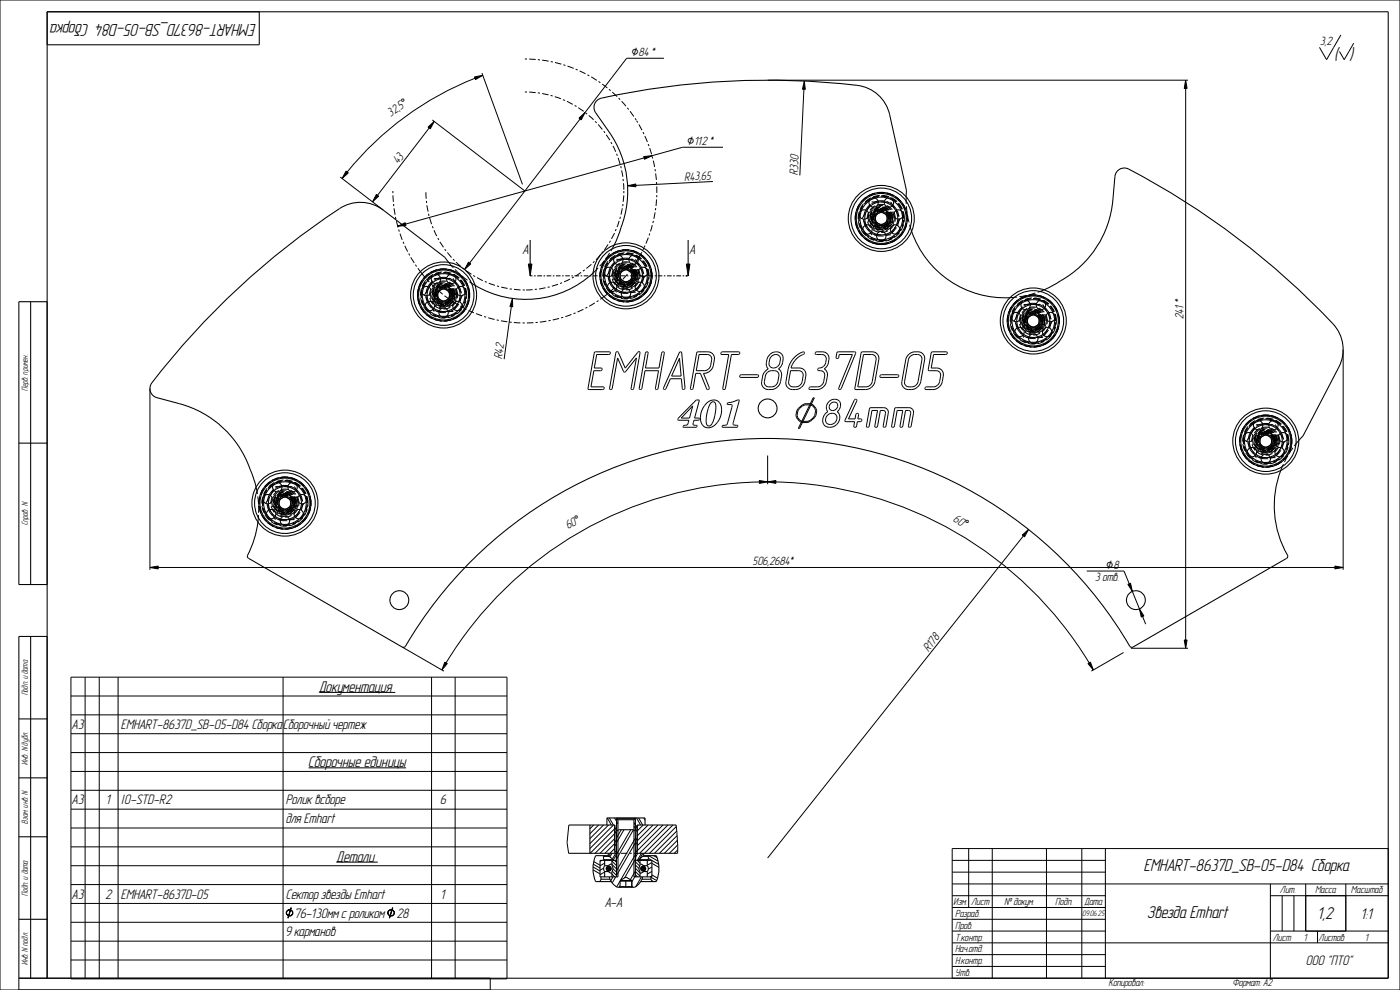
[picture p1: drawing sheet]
<svg xmlns="http://www.w3.org/2000/svg" width="594mm" height="420mm" viewBox="0 0 594 420" stroke-linecap="round" stroke-linejoin="round" font-family="sans-serif">
<g fill="#000">
<path d="M201.3 32.6l3.5-.6-3 1.8zM341.2 34.4l.5 3.5h-1.2zM503.1 34l.6 3.5h-1.2zM181.6 53.9l2.6-2.4-1.6 3.2zM245.6 50.1l2.7-2.4-1.7 3.1zM146.8 72.6l1 .7-2.7 2.4zM266.3 78.8l3.5-.8v1.2zM273.1 66.4l3.6-.3-3.3 1.5zM159.7 82.5l1 .7-2.6 2.4zM168.7 96l3.2-1.5 .4 1.1zM198.8 111.2l.9 .7-2.6 2.5zM224.2 112h1.5l-.8 5z"/>
<path d="M291.2 112h1.5l-.7 5zM217.4 126.6l.1 3.6-1.2-.2zM322.2 203.9l3.5 .5-3.5 .7zM325.7 204.4l3.5-.5v1.2zM433.7 227l2.7-2.4-1.7 3.1zM63.6 240.8l3.5-.6v1.2zM478.6 247.9l1.1-.5 .7 3.5zM483.5 258.3l1.8 3-1.1 .5zM566.4 240.2l3.5 .6-3.5 .6zM502.5 271.5h1.2l-.6 3.5zM188.7 280.9l1.1 .6-2.3 2.7zM461.6 281.5l1-.6 1.3 3.3z"/>
<path d="M122.1 386.1a1.41 1.41 0 0 1 1.7 .2 1.41 1.41 0 0 1 .3 1.6l-.8 .7a1.34 1.34 0 0 0 .8-1.2 1.34 1.34 0 0 0-.8-1.3h-.9a1.34 1.34 0 0 0-.8 1.3 1.34 1.34 0 0 0 .8 1.2 1.35 1.35 0 0 1-1-1.1 1.35 1.35 0 0 1 .7-1.4zM122.4 388.4l.9 .2zM123.4 385.1l-1.3 4.3zM165.2 386.1a1.41 1.41 0 0 1 1.7 .2 1.41 1.41 0 0 1 .3 1.6l-.9 .7a1.34 1.34 0 0 0 .9-1.2 1.34 1.34 0 0 0-.9-1.3h-.8a1.34 1.34 0 0 0-.9 1.3 1.34 1.34 0 0 0 .9 1.2 1.35 1.35 0 0 1-1-1.1 1.35 1.35 0 0 1 .7-1.4zM165.5 388.4l.8 .2zM166.5 385.1l-1.3 4.3z"/>
</g>
<g fill="none" stroke="#000" stroke-width=".42">
<path d="M0 0h594v420h-594zM568.9 14.8l-6.1 10.5-3-5.2M574.4 18.3l-4.1 7-2-3.5M201.3 32.6l3.5-.6-3 1.8zM201.6 33.2a132.3 132.3 0 0 0-54.3 39.8M204.5 31l17.2 47.2M281.7 24.7h-15.8l-17.6 23M325.7 34h178.4M341.1 37.9l-1.7 36.5M341.2 34.4l.5 3.5h-1.2zM503.1 34l.6 3.5h-1.2zM503.1 37.5v234"/>
<path d="M181.6 53.9l2.6-2.4-1.6 3.2zM182.1 54.3l-21.9 28.6M183.4 50.9l39.3 30.1M245.6 50.1l2.7-2.4-1.7 3.1zM246.1 50.5l-46.8 61.1M144.3 75.1l18.3 14M146.8 72.6l1 .7-2.7 2.4zM266.3 78.8l3.5-.8v1.2zM273.1 66.4l3.6-.3-3.3 1.5zM273.3 67l-101.2 28.1M302.5 77l-32.7 1.6M306.7 62.5h-17.1l-12.9 3.6"/>
<path d="M159.7 82.5l1 .7-2.6 2.4zM168.7 96l3.2-1.5 .4 1.1zM198.8 111.2l.9 .7-2.6 2.5zM224.2 112h1.5l-.8 5zM232.9 117h1M234.6 117h.6M235.9 117h1.9M238.5 117h.7M239.8 117h2M242.4 117h.7M243.7 117h2M246.3 117h.7"/>
<path d="M247.7 117h1.9M250.3 117h.6M251.6 117h1.9M254.2 117h.7M255.5 117h2M258.1 117h.7M259.4 117h2M262 117h.7M263.4 117h1.9M266 117h.6M267.3 117h1.9M269.9 117h.7"/>
<path d="M271.2 117h2M273.8 117h.7M275.1 117h2M277.7 117h.7M279.1 117h1.9M281.7 117h.6M283 117h1M291.2 112h1.5l-.7 5zM216.9 130.1l-3 22.3M217.4 126.6l.1 3.6-1.2-.2zM252.3 149.4l6.2-.1 .5 .4-.6 .7h-5.2l-1 5.7h2.9l.4 .6-.6 .6h-3l-1.2 6.8h5.3l.4 .6-.5 .5-6 .1-.4-.3zM261.5 149.3l.5-.1 .4 .3 2.9 6.7 5.3-6.7 .5-.3 .4 .2-2.6 15.3-.3 .5-.7-.1-.1-.3 2.2-12.9-5 6-.4-.3-2.6-5.7-2.2 12.9-.5 .4-.6-.2z"/>
<path d="M274.1 149.5l.5-.2 .4 .4-1.1 6.4h5.7l1.1-6.3 .6-.5 .5 .3-2.6 15.1-.4 .5-.6-.1-.1-.3 1.3-7.5h-5.7l-1.4 7.5-.5 .5-.6-.3zM288.3 152l.7 7.5h-4.1zM288.4 149.4l.5-.1 .3 .4 1.4 15.1-.6 .4-.5-.2-.4-4.3h-4.7l-1.9 4.3-.8 .2-.2-.7zM295.8 149.4l5.2-.1 1.2 .7 .8 1.2 .1 1.5-1 3.7-1.6 1.5-2 .5 2.4 6.1-.4 .7-.6-.2-2.7-6.6h-2l-1.1 6.4-.5 .5-.7-.3zM296.6 150.4h3.9l1.3 1 .2 1.1-.6 2.9-.5 .9-.9 .7-1 .2h-3.6zM306.1 149.4l7.3-.1 .5 .4-.6 .7h-3l-2.5 14.3-.6 .6-.4-.2-.1-.4 2.5-14.3h-3.1l-.3-.4zM314.1 159.1l7.3-.1 .5 .5-.6 .6h-7l-.4-.3zM325.5 158.1l1.3-.8h1.8l1 .2 .7 .7 .2 1.1-.5 2.8-.5 1-.9 .7-2.8 .3-1.3-1-.2-1 .4-2.6zM326.6 150.5l1.1-.8 1.3-.4 1.7 .2 1.1 .9 .5 1.6-.3 1.9-.5 1.3-.8 1a.49 .49 0 0 0-.2 .5 .49 .49 0 0 0 .5 .4l.6 2.1-.9 4-2 1.8-2.7 .3-1.9-.7-1-1.8 .6-3.8 1.5-1.9a.78 .78 0 0 0 .6-.7 .78 .78 0 0 0-.5-.8l-.2-1.3 .3-1.9zM327.2 151.3l1.1-.7 1.1-.2 .9 .3 .7 .9-.3 2.8-1.5 1.5-1.8 .1-1-1 .1-2.5zM335.4 157.3h3.9l1.3 1 .2 1-.6 2.9-.5 .9-.9 .8-2.7 .2-1.3-1-.2-1.1zM337.1 151.6l2.4-1.8 1.1-.5 .6 .2-.1 .7-2 1.1-1.7 1.5-1.8 3.3 4.8 .3 1.2 1.1 .3 1.7-.6 3.2-.9 1.5-1.9 1.2-2.4 .2-1.2-.4-.9-.7-.5-.9-.1-1.1 1.4-6.9 .9-1.9z"/>
<path d="M346.1 149.4l3.5-.1 1 .5 .7 .8 .4 1.4-.3 2.4-1.2 1.7a.53 .53 0 0 0-.3 .5 .53 .53 0 0 0 .5 .5l.6 1 .1 1.2-.6 3-.8 1.5-2.3 1.4h-4l-.1-.5 .4-.5 3.5-.1 1.3-.6 .9-1.2 .5-2.8v-.9l-.5-.8-.8-.5-1.4-.1-.2-.4 .3-.6 1.5-.4 1.1-.9 .6-2.2v-1.1l-1.2-1.1-3.2-.1-.2-.5zM355.2 149.4l7.4-.1 .5 .3-6.1 15.2-.7 .5-.4-.2v-.5l5.8-14.2h-5.6l-.3 1.4-.6 .3-.5-.4zM365.5 149.4l4.5-.1 1.2 .2 1.4 1.3 .3 1.8-1.7 9.4-.7 1.5-1.2 1.1-1.3 .6-5 .1-.3-.6zM366.4 150.4l4 .1 .7 .4 .6 .8-1.6 10.1-.6 1.3-1.2 .9-4.3 .1zM373.6 159.1l7.3-.1 .4 .5-.6 .6h-6.9l-.5-.3zM385.4 150.5l1.9-1.1 2.7-.1 1.6 .8 .7 1.6-1.8 10.9-1.4 1.8-2 .8-3-.3-1-.9-.5-1.2 1.7-10.3zM386.2 151.2l1.3-.7 2.2-.1 1 .6 .5 1.2-1.8 10.1-1 1.3-1.4 .5-2.3-.2-.7-.7-.2-.9 1.6-9.7zM395.3 149.4l6.2-.1 .4 .5-.6 .6h-5.2l-1 5.7 3.1 .1 1.5 1 .6 1.7-.5 3.1-.9 1.7-1.5 1.2-1.3 .4h-3.3l-.4-.5 .5-.6 3.5-.1 1.4-.7 .8-1.2 .5-2.7-.2-1.2-.8-.8-4.2-.5zM569.9 148.3v93.5M63.6 164.8v77M293.9 172.2l-1.4 5.2h-3.5zM295.3 169.8l1.4-.1-2 7.7 2.1 .1-.4 .8h-1.9l-.5 1.7 .4 .4 1.3 .1-.1 .7-5.7 .1 .1-.8 1.7-.4 .6-1.8h-4.5l-.1-.7z"/>
<path d="M299.7 171.2l1.9-1.3 2.2-.1 1.6 1.2 .7 2-.1 2.8-1.2 2.7-1.8 2.1-2.1 .9-1.3-.1-1.2-.7-.8-1.1-.4-1.5 .5-3.7zM301.7 170.9l.9-.5 .8 .5 .3 1.1v1.8l-1.2 5.2-.9 1.3-.9 .4-.6-.2-.3-.7-.1-2.6 .8-3.9zM308.7 170.9l2.1-.4 2.1-.8 .8 .1-2.7 9.9 .3 .6 1.7 .2-.2 .7-6.4 .1 .1-.8 1.6-.2 .4-.4 2.1-7.4-.2-.8-1.8-.1zM340.2 179.3h2.5M340.2 179.3a3.7 3.7 0 0 1-1.5-6 4.4 4.4 0 0 1 7.5 0 4.6 4.6 0 0 1-3.5 6M340.2 178.8h2.5M340.2 178.8l-.9-.5-.8-1a4.3 4.3 0 0 1 1.5-4.8 4.3 4.3 0 0 1 4.9-.2l.8 1a4.1 4.1 0 0 1-3 5.5M340.2 178.8v.5M342.7 178.8v.5M345 168.8h.5l-6.3 13h-.5zM351.1 176.1l1.8-.8 1 .2 .7 .4 .5 1.7-.9 1.7-1.8 .8-1.6-.6-.5-1.6zM351.7 170.4l1-.7 1.2-.3 1.1 .1 1 .5 .5 .9 .1 1.1-.9 2.3a.55 .55 0 0 0-.3 .6 .55 .55 0 0 0 .4 .4l.5 1.2-.1 1.4-.5 1.4-1 1.1-1.3 .7-1.4 .2-1.4-.3-.9-.7-.6-1.2 .1-1.5 .7-1.8 1.4-1.1-.6-.9-.1-1.2 .4-1.2z"/>
<path d="M352.4 171.2l1.3-.6 1.3 .3 .4 1.2-.5 1.3-1.2 .7-1.4-.3-.5-1.2zM362.6 169.6l.8-.1 .1 .7-3.5 7.5h2.8l.4-1.9 .7-.5 .4 .5-.3 1.9h1.3l.4 .5-.5 .7h-1.4l-.4 2-.6 .4-.5-.5 .3-1.9h-3.7l-.4-.4zM369.1 173.1l6-.1 1.4 .6 .4 1.6-1.2 5.9-.6 .1-.4-.3 1-5.8-.3-.7-.7-.3h-1.2l-1.2 6.7-.6 .5-.5-.6 1.1-6.6h-2.3l-1.2 6.7-.5 .4-.6-.1zM379.8 173.1l6-.1 1.4 .7 .4 1.5-1.2 5.9-.6 .1-.4-.3 1-5.8-.3-.7-.7-.3h-1.2l-1.2 6.7-.6 .5-.5-.6 1.1-6.6h-2.4l-1.1 6.7-.5 .4-.6-.1zM325.7 193.3v12.1M322.2 203.9l3.5 .5-3.5 .7zM322.2 204.5a159.6 159.6 0 0 0-132.9 76.7M325.7 204.4l3.5-.5v1.2zM329.2 204.5a159.6 159.6 0 0 1 132.9 76.7M433.7 227l2.7-2.4-1.7 3.1zM434.2 227.4l-108.5 136.6M63.6 240.8l3.5-.6v1.2z"/>
<path d="M67.1 240.8h499.3M461.1 242.3h15.8l2.2 5.4M478.6 247.9l1.1-.5 .7 3.5zM480.4 250.9l3.1 7.4M483.5 258.3l1.8 3-1.1 .5zM566.4 240.2l3.5 .6-3.5 .6zM170.7 274.5l17.6 10.2M476.7 276.8l-13.7 7.9M479.8 275h24.3M484.8 261.6l1.3 3.2M502.5 271.5h1.2l-.6 3.5zM30.1 287.3h185v128h-185z"/>
<path d="M30.1 295.3h185M36.1 287.3v128M42.1 287.3v128M50.1 287.3v128M120.1 287.3v128M135.5 293.7h32.2M183.1 287.3v128M188.7 280.9l1.1 .6-2.3 2.7zM193.1 287.3v128M461.6 281.5l1-.6 1.3 3.3zM30.1 303.3h185M30.1 311.3h185"/>
<path d="M30.1 319.3h185M30.1 327.3h185M30.1 335.3h185M130.9 325.7h41.4M30.1 343.3h185M30.1 351.3h185M30.1 359.3h185M241.3 350l-.7 7.4 .7 4.6M251.9 350l-1.6 1.6M254 350l-3.7 3.7M256.1 350l-5.8 5.8M257.7 347l1.7 3"/>
<path d="M258.2 350l-7.9 7.9M258.5 347l1.8 3-10 10M260.8 347l1.4 2.5M260.8 356.3l.8 1.4M260.8 352.5l.8 1.3M260.8 351l1 1.6M260.8 351.6l-10.4 10.4M260.8 353.7l-8.3 8.3M260.8 355.8l-6.2 6.2M260.8 360l-2 2M261.6 347.2v5.6M261.6 359.2l-.8-1.3-4.1 4.1"/>
<path d="M261.9 347.5l.3 .5M262.2 352.1v19.9M263.6 352l-2 3.5M264.7 352l-3.1 5.5M267.6 352l-6 10.4M268.8 352l-7.2 12.4M269 352.1v19.9M269 350.5l1.4 2.4M269 349l1.4 2.3M269.6 347.2v5.6M269.6 355.6l-8 13.8M269.6 357.5l-8 13.9"/>
<path d="M269.6 356.9l.8 1.4M270.1 347l1.7 3M270.8 350l-.5 .5M271 347l1.7 3M272.9 350l-2.6 2.6M273.2 347l.5 .9M275 350l-4.7 4.7M277.1 350l-6.8 6.8-.7-1.4M279.2 350l-8.9 8.9M281.3 350l-11 11M283.4 350l-12 12M285.5 350l-12 12"/>
<path d="M286.9 350l.6 12M286.9 350.7l-11.3 11.3M287.1 352.6l-9.4 9.4M287.3 354.5l-7.5 7.5M287.4 356.5l-5.5 5.5M287.5 358.5l-3.5 3.5M404 360h185v55h-185zM411 360v25M421 360v55M444 360v55M459 360v55M469 360v55"/>
<path d="M30.1 367.3h185M30.1 375.3h185M142.9 365.7h17.4M251.6 369l3 1.7M251.6 367.8l3 1.7M251.7 366.6l2.9 1.7M251.9 365.5l2.7 1.6M255.3 365l-.7 .4M256.1 368.3l-1.5 .9M256.5 366.2l-1.9 1.1M256.5 370l-1.9 1.1M256.5 371.8l-.2 .2"/>
<path d="M257.2 368.4l.7 1.1M257.3 368.1l.8 1.5M257.4 367.9l1 1.7M257.6 367.7l1 1.8M257.7 367.6l1.1 1.8M257.9 367.5l1.1 1.8M258.2 367.4l.9 1.7M258.4 367.4l.9 1.5M258.7 367.5l.6 1.1M259 362l-.6 1.2M259.6 370.8l1.2 1.2M259.6 366.7l2 1.9"/>
<path d="M259.6 365.3l2 2M259.7 362l-.9 1.5M259.8 369.6l1.8 1.8M260.1 368.5l1.5 1.5M260.1 372l-1 1.7M260.7 365l.9 .9M261.2 362l-1.4 2.4M261.2 372l-1.4 2.6M261.5 362.6l-1.3 2.2M263.1 375.8l-.3 .5M263.1 373.8l-1.5 2.5M269.6 371.1l.9 .9"/>
<path d="M269.6 369.7l1.9 2M269.6 368.4l1.9 1.9M269.6 367l1.5 1.5M269.6 365.6l1.8 1.8M269.6 360.8l.4 .7M269.6 364.5l-4.6 7.9M269.6 369.5l-2.1 3.7M269.6 371.5l-1.5 2.6M270 362l-6.7 11.4M270.6 362l-.9 1.6M272.1 362l-1.7 3 1.1 1.2M272.1 372l-2.3 4.1"/>
<path d="M272.7 367.4l-.9 1M272.8 362l-1.4 2.4M273.1 367.4l-1.3 1.3M273.3 367.5l-1.4 1.4M273.5 367.6l-1.5 1.5M273.7 367.7l-1.6 1.6M273.8 367.9l-1.5 1.5M273.9 368.1l-1.4 1.4M274 368.7l-.9 .9M274 368.4l-1.2 1.2M274.9 365l-.3 .2M275.1 364.2l4.4 2.5"/>
<path d="M275.3 363.1l3.9 2.2M276.2 372.2l2.4 1.4M276.4 373.5l.8 .5M276.6 371.2l2.4 1.4M276.6 366.3l3 1.7M276.6 365.9l-2 1.2M276.6 367.8l-1.5 .9M276.6 369.7l-2 1.1M276.6 371.6l-.7 .4M277.3 363l1.5 .9M287.5 360.6l-1.4 1.4M404 365h65"/>
<path d="M404 370h65M404 375h185M404 380h65M539 380h50M539 375v40M544 380v15M549 380v15M554 375v20M571 375v20M30.1 383.3h185M30.1 391.3h185M30.1 399.3h185"/>
<path d="M122.1 386.1a1.41 1.41 0 0 1 1.7 .2 1.41 1.41 0 0 1 .3 1.6l-.8 .7a1.34 1.34 0 0 0 .8-1.2 1.34 1.34 0 0 0-.8-1.3h-.9a1.34 1.34 0 0 0-.8 1.3 1.34 1.34 0 0 0 .8 1.2 1.35 1.35 0 0 1-1-1.1 1.35 1.35 0 0 1 .7-1.4zM122.4 388.4l.9 .2zM123.4 385.1l-1.3 4.3zM165.2 386.1a1.41 1.41 0 0 1 1.7 .2 1.41 1.41 0 0 1 .3 1.6l-.9 .7a1.34 1.34 0 0 0 .9-1.2 1.34 1.34 0 0 0-.9-1.3h-.8a1.34 1.34 0 0 0-.9 1.3 1.34 1.34 0 0 0 .9 1.2 1.35 1.35 0 0 1-1-1.1 1.35 1.35 0 0 1 .7-1.4zM165.5 388.4l.8 .2zM166.5 385.1l-1.3 4.3zM404 385h65M404 390h65M404 395h65M404 400h185M539 395h50M559 395v5"/>
<path d="M8 420v-5h200v5M30.1 407.3h185M404 405h65M404 410h65"/>
</g>
<g fill="none" stroke="#000" stroke-width=".45">
<path d="M110 5v14h-90M258.4 56l-5.7-8.2a4 4 0 0 1 2.5-6.2 327.8 327.8 0 0 1 109.9-5.2 16 16 0 0 1 12.4 12.2l7.1 32.2-.1 2.7M371.4 91.2l2.6-1.4 2.4 1.5v2.9l-2.6 1.4-2.4-1.5zM386.8 98.1a42 42 0 0 0 41.7 28.2M188.8 109.2l-26.2-20.1a16 16 0 0 0-18.5-.6 324 324 0 0 0-80.2 74.9 4 4 0 0 0 2.7 5.3 87.2 87.2 0 0 1 15.7 4.7 44.9 44.9 0 0 1 24.8 28.1l1.6 5.1M224.9 117h1M224.9 101.8v10.2M226.6 117h.7M227.9 117h2M230.6 117h.7M231.9 117h1M263.1 115.5l2.6-1.4 2.4 1.5v2.9l-2.6 1.4-2.4-1.5z"/>
<path d="M284 117h1M285.6 117h.7M287 117h2M289.6 117h.7M291 117h.1M291 117h1M292 101.8v10.2M13 128v120M20 128h-12v120h12M185.7 123.7l2.6-1.4 2.4 1.5v2.9l-2.6 1.3-2.4-1.5zM435.9 134.7l2.6-1.4 2.4 1.5v2.9l-2.6 1.4-2.4-1.5zM443 123a59.5 59.5 0 0 0 19.9-14.8 43.6 43.6 0 0 0 9.3-23.4l.8-9.9a4 4 0 0 1 5.9-3.2 327.8 327.8 0 0 1 87.6 66.7 16 16 0 0 1 1.6 17.3l-15.2 29.2-1.9 2"/>
<path d="M8 188h12M534.6 185.6l2.5-1.3 2.5 1.5-.1 2.9-2.5 1.3-2.5-1.5zM543.4 199.6a42.4 42.4 0 0 0 3 36.3l-.5 1-65.2 37.6h-1.1a178.2 178.2 0 0 0-307.8 0h-1.1l-65.3-37.6-.4-1 2.9-7.2 1.5-7.2M118.4 211.9l2.6-1.3 2.4 1.5v2.8l-2.6 1.4-2.4-1.5zM13 270v145M20 270h-12v145h581v-410h-569v410M8 305h12M8 330h12M8 355h12M241.3 350h19.5v12M250.3 350v12M257.5 350v-3h16.2v3"/>
<path d="M261.4 347l.8 .8M261.6 347.2h8M262.2 347.8v4.4M262.2 347.8h6.8M269 347.8v4.4M269.7 347l-.7 .8M286.9 350h-16.5l-.1 12M241.3 362h20.3M255 373h3.8M255 372v1M255 373l-.5 1M255.8 363l.3 .3"/>
<path d="M256.1 363.3v1.4M256.1 364.7l-.3 .3M256.1 364.7h4.1M256.1 363.3h2.4M256.5 367.3l-.4 1.2 .4 1.2M256.5 365v2.3M256.5 369.7v2.3M256.5 369.7h1.7M256.5 367.3h1.7M258.1 362v1l2.4 2M258.2 363h-5.5a14 14 0 0 0 0 11h6.7M258.6 372a6.5 6.5 0 0 0 3.2 4.4h7.5a6.5 6.5 0 0 0 3.3-4.4"/>
<path d="M259.6 365v2.3l.5 1.2-.5 1.2v2.3M260.8 360.5l.3 1h.5M261.5 362v3M261.6 365h-7v7h7.6M261.6 372v-19.2l.7-.8h6.5l.8 .8v19.2M261.6 361.4l-.2 .1M263.1 376.1v.2l1.2-.2 1.2 .2M263.1 376.1l-.5 .3M263.1 373.8h5M263.1 373.5h5M263.1 373.5l2.5-1.4 2.5 1.4M263.1 373.5v2.6"/>
<path d="M265.5 376.3l1.3-.2 1.3 .2M265.5 373.8v2.5M268.1 376.3v-.2l.5 .3M268.1 373.5v2.8M269.6 365h7v7h-7.6M269.6 362h17.9M269.6 361.4l.1 .1M269.7 362v3M270.4 360.5l-.3 1h-.5M271 364.7h4.1M271.5 365v2.3l-.4 1.2 .4 1.2v2.3M272.4 373h3.8"/>
<path d="M272.7 363.3h2.4M273 369.7h1.6M273 367.3h1.6M273 363h5.5a14 14 0 0 1 0 11h-6.7M273.1 362v1l-2.5 2M274.6 367.3l.5 1.2-.5 1.2M274.6 365v2.3M274.6 369.7v2.3M275.1 364.7l.3 .3M275.1 363.3v1.4M275.4 363l-.3 .3M276.2 373l.5 1"/>
<path d="M276.2 372v1M8 390h12"/>
<circle cx="373.9" cy="92.7" r="14"/>
<circle cx="373.9" cy="92.7" r="12.9"/>
<circle cx="373.9" cy="92.7" r="3"/>
<circle cx="373.9" cy="92.7" r="2.5"/>
<circle cx="265.6" cy="117" r="14"/>
<circle cx="265.6" cy="117" r="12.9"/>
<circle cx="265.6" cy="117" r="3"/>
<circle cx="265.6" cy="117" r="2.5"/>
<circle cx="188.2" cy="125.2" r="14"/>
<circle cx="188.2" cy="125.2" r="12.9"/>
<circle cx="188.2" cy="125.2" r="3"/>
<circle cx="188.2" cy="125.2" r="2.5"/>
<circle cx="438.4" cy="136.2" r="14"/>
<circle cx="438.4" cy="136.2" r="12.9"/>
<circle cx="438.4" cy="136.2" r="3"/>
<circle cx="438.4" cy="136.2" r="2.5"/>
<circle cx="537" cy="187.2" r="14"/>
<circle cx="537" cy="187.2" r="12.9"/>
<circle cx="537" cy="187.2" r="3"/>
<circle cx="537" cy="187.2" r="2.5"/>
<circle cx="120.9" cy="213.4" r="14"/>
<circle cx="120.9" cy="213.4" r="12.9"/>
<circle cx="120.9" cy="213.4" r="3"/>
<circle cx="120.9" cy="213.4" r="2.5"/>
<circle cx="258.3" cy="368.5" r="1.07"/>
<circle cx="272.9" cy="368.5" r="1.07"/>
</g>
<g fill="none" stroke="#000" stroke-width=".42" stroke-dasharray="3 1" stroke-linecap="butt">
<path d="M365.8 92.7l4.1-7M369.9 85.7h8.1M369.9 99.7l-4.1-7M370 93.7a4 4 0 0 1 1.9-4.5M370.7 93.5l-.1-1.2 .3-1.2 1.3-1.4M371.9 89.2a4 4 0 0 1 4.8 .6M372.2 89.7l1.8-.4 1.3 .3 1 .7M376.3 90.3l.7 1 .3 1.2-.5 1.9M376.7 89.8a4 4 0 0 1 .7 4.9M376.8 94.4l-1.3 1.3-1.2 .3-1.3-.1M377.2 92.7a3.3 3.3 0 0 0-4.7-2.9 3.3 3.3 0 0 0-.6 5.4 3.3 3.3 0 0 0 5.2-1.9l.1-.6M377.3 92.7a3.4 3.4 0 0 0-4.9-3.1 3.4 3.4 0 0 0-.6 5.8 3.4 3.4 0 0 0 5.4-2l.1-.7"/>
<path d="M377.4 94.7a4 4 0 0 1-4.5 1.8M378 99.7h-8.1M378 85.7l4 7M378.1 92.7a4.2 4.2 0 0 0-6-3.7 4.2 4.2 0 0 0-.7 7 4.2 4.2 0 0 0 6.6-2.6l.1-.7M378.7 92.7a4.8 4.8 0 0 0-6.9-4.3 4.8 4.8 0 0 0-.7 8.1 4.8 4.8 0 0 0 7.5-3l.1-.8M382 92.7l-4 7M383.4 92.7a9.5 9.5 0 0 0-13.9-8.4 9.5 9.5 0 0 0-1 16.2 9.5 9.5 0 0 0 14.8-6.6l.1-1.2M383.7 92.7a9.8 9.8 0 0 0-14.3-8.7 9.8 9.8 0 0 0-1.1 16.7 9.8 9.8 0 0 0 15.3-6.8l.1-1.2M384.5 83.5l.5 7.4 1.8 7.2M178.4 115.2l3.2 3.8M184.2 118.2h8.1M192.3 118.2l4 7"/>
<path d="M257.5 117l4-7M261.5 110h8.1M261.7 118.1a4 4 0 0 1 1.9-4.5M262.3 117.9l-.1-1.3 .4-1.1 1.3-1.4M263.6 113.6a4 4 0 0 1 4.8 .6M263.9 114.1l1.2-.4h1.2l1.7 .9M268 114.6l.7 1.1 .3 1.2-.5 1.8M268.4 114.2a4 4 0 0 1 .7 4.8M268.5 118.7l-1.3 1.3-1.2 .4-1.3-.1M268.8 117a3.3 3.3 0 0 0-4.6-2.9 3.3 3.3 0 0 0-.6 5.5 3.3 3.3 0 0 0 5.2-1.9v-.7M269 117a3.4 3.4 0 0 0-4.9-3 3.4 3.4 0 0 0-.6 5.7 3.4 3.4 0 0 0 5.4-2l.1-.7M269.1 119a4 4 0 0 1-4.5 1.9"/>
<path d="M269.6 110l4.1 7M269.7 117a4.2 4.2 0 0 0-6-3.7 4.2 4.2 0 0 0-.6 7 4.2 4.2 0 0 0 6.6-2.5v-.8M270.8 109.6l2.4-4.3M273.7 117l-4.1 7M275.1 117a9.5 9.5 0 0 0-13.9-8.4 9.5 9.5 0 0 0-1 16.2 9.5 9.5 0 0 0 14.8-6.6l.1-1.2M275.4 117a9.8 9.8 0 0 0-14.4-8.7 9.8 9.8 0 0 0-1 16.8 9.8 9.8 0 0 0 15.3-6.8l.1-1.3M180.1 125.2l4.1-7M182.6 120.2a56 56 0 0 0 17.6 12.1M184.2 132.2l-4.1-7M184.4 126.2a4 4 0 0 1 1.8-4.5M185 126l-.1-1.2 .3-1.2 1.3-1.4M186.2 121.7a4 4 0 0 1 4.8 .6"/>
<path d="M186.5 122.2l1.8-.4 1.3 .3 1 .7M190.6 122.8l.9 1.6 .1 1.2-.5 1.2M191 122.3a4 4 0 0 1 .7 4.9M191.1 126.8l-.8 1-1.1 .6h-1.9M191.5 125.2a3.3 3.3 0 0 0-4.7-3 3.3 3.3 0 0 0-.6 5.5 3.3 3.3 0 0 0 5.2-1.9l.1-.6M191.6 125.2a3.4 3.4 0 0 0-4.9-3.1 3.4 3.4 0 0 0-.6 5.8 3.4 3.4 0 0 0 5.4-2.1l.1-.6M191.7 127.2a4 4 0 0 1-4.5 1.8M192.3 132.2h-8.1M192.4 125.2a4.2 4.2 0 0 0-6-3.8 4.2 4.2 0 0 0-.7 7.1 4.2 4.2 0 0 0 6.6-2.6l.1-.7M196.3 125.2l-4 7M197.7 125.2a9.5 9.5 0 0 0-13.9-8.5 9.5 9.5 0 0 0-1 16.3 9.5 9.5 0 0 0 14.8-6.7l.1-1.1M198 125.2a9.8 9.8 0 0 0-14.3-8.7 9.8 9.8 0 0 0-1.1 16.7 9.8 9.8 0 0 0 15.3-6.8l.1-1.2"/>
<path d="M255.3 126.5a56 56 0 0 0 15.5-16.8M261.5 124l-4-7M269.6 124h-8.1M428.5 126.3l7.4-1 7.1-2.3M430.3 136.2l4.1-7M434.4 129.2h8.1M434.6 137.2a4 4 0 0 1 1.8-4.5M435.2 137.1l-.1-1.3 .3-1.2 1.3-1.3M436.4 132.7a4 4 0 0 1 4.8 .6M436.7 133.3l1.8-.5 1.3 .3 1 .7M440.8 133.8l.9 1.6 .1 1.3-.5 1.2M441.2 133.3a4 4 0 0 1 .7 4.9"/>
<path d="M441.3 137.9l-.8 .9-1.1 .6h-1.9M441.7 136.2a3.3 3.3 0 0 0-4.7-2.9 3.3 3.3 0 0 0-.6 5.5 3.3 3.3 0 0 0 5.2-2l.1-.6M441.8 136.2a3.4 3.4 0 0 0-4.9-3.1 3.4 3.4 0 0 0-.6 5.8 3.4 3.4 0 0 0 5.4-2l.1-.7M441.9 138.2a4 4 0 0 1-4.5 1.8M442.5 129.2l4 7M442.6 136.2a4.2 4.2 0 0 0-6-3.7 4.2 4.2 0 0 0-.7 7 4.2 4.2 0 0 0 6.6-2.6l.1-.7M443.2 136.2a4.8 4.8 0 0 0-6.9-4.3 4.8 4.8 0 0 0-.7 8.1 4.8 4.8 0 0 0 7.5-3l.1-.8M446.5 136.2l-4 7M447.9 136.2a9.5 9.5 0 0 0-13.9-8.4 9.5 9.5 0 0 0-1 16.2 9.5 9.5 0 0 0 14.8-6.6l.1-1.2M448.2 136.2a9.8 9.8 0 0 0-14.3-8.7 9.8 9.8 0 0 0-1.1 16.7 9.8 9.8 0 0 0 15.3-6.8l.1-1.2M434.4 143.2l-4.1-7M442.5 143.2h-8.1"/>
<path d="M529 187.2l4-7M533 180.2h8.1M533 194.2l-4-7M533.2 188.2a4 4 0 0 1 1.8-4.5M533.8 188v-1.8l.6-1.1 1-.9M535 183.7a4 4 0 0 1 4.9 .6M535.4 184.2l1.2-.4 1.2 .1 1.6 .9M539.4 184.8l.9 1.6 .1 1.2-.4 1.2M539.9 184.3a4 4 0 0 1 .6 4.9M540 188.8l-1.4 1.3-1.2 .4-1.2-.1M540.3 187.2a3.3 3.3 0 0 0-4.7-3 3.3 3.3 0 0 0-.5 5.5 3.3 3.3 0 0 0 5.1-1.9l.1-.6M540.4 187.2a3.4 3.4 0 0 0-4.9-3.1 3.4 3.4 0 0 0-.5 5.7 3.4 3.4 0 0 0 5.4-2v-.6"/>
<path d="M540.5 189.2a4 4 0 0 1-4.5 1.8M541.1 194.2h-8.1M541.1 180.2l4 7M541.2 187.2a4.2 4.2 0 0 0-6-3.8 4.2 4.2 0 0 0-.6 7.1 4.2 4.2 0 0 0 6.5-2.6l.1-.7M541.8 187.2a4.8 4.8 0 0 0-6.9-4.3 4.8 4.8 0 0 0-.7 8.1 4.8 4.8 0 0 0 7.5-3l.1-.8M545.1 187.2l-4 7M546.5 187.2a9.5 9.5 0 0 0-13.9-8.5 9.5 9.5 0 0 0-1 16.3 9.5 9.5 0 0 0 14.9-6.7v-1.1M546.8 187.2a9.8 9.8 0 0 0-14.3-8.7 9.8 9.8 0 0 0-1 16.7 9.8 9.8 0 0 0 15.3-6.8v-1.2M551 186.9l-4.4 6-3.2 6.7M108.7 206.6l1 7.4-.3 7.5M112.8 213.4l4-7M116.8 206.4h8.1"/>
<path d="M117 214.5a4 4 0 0 1 1.9-4.5M117.6 214.3l.1-1.9 .5-1.1 1-.8M118.9 210a4 4 0 0 1 4.8 .6M119.2 210.5l1.2-.4h1.2l1.7 1M123.3 211.1l.9 1.6v1.2l-.4 1.2M123.7 210.6a4 4 0 0 1 .7 4.8M123.8 215.1l-1.3 1.3-1.2 .4-1.3-.1M124.1 213.4a3.3 3.3 0 0 0-4.6-2.9 3.3 3.3 0 0 0-.6 5.5 3.3 3.3 0 0 0 5.2-1.9v-.7M124.3 213.4a3.4 3.4 0 0 0-4.9-3 3.4 3.4 0 0 0-.6 5.7 3.4 3.4 0 0 0 5.4-2l.1-.7M124.4 215.4a4 4 0 0 1-4.5 1.9M124.9 206.4l4.1 7M125 213.4a4.2 4.2 0 0 0-6-3.7 4.2 4.2 0 0 0-.6 7.1 4.2 4.2 0 0 0 6.6-2.6v-.8"/>
<path d="M125.6 213.4a4.8 4.8 0 0 0-6.8-4.2 4.8 4.8 0 0 0-.8 8 4.8 4.8 0 0 0 7.6-2.9v-.9M129 213.4l-4.1 7M130.4 213.4a9.5 9.5 0 0 0-13.9-8.4 9.5 9.5 0 0 0-1 16.3 9.5 9.5 0 0 0 14.8-6.7l.1-1.2M130.7 213.4a9.8 9.8 0 0 0-14.4-8.6 9.8 9.8 0 0 0-1 16.7 9.8 9.8 0 0 0 15.3-6.8l.1-1.3M116.8 220.4l-4-7M124.9 220.4h-8.1"/>
</g>
<path d="M222.7 25a56 56 0 0 1 47.4 26.2M222.7 39a42 42 0 0 1 42 42M270.1 51.2a56 56 0 0 1 3.1 54.1M166.7 81a56 56 0 0 0 11.7 34.2M264.7 81a42 42 0 0 1-42 42M181.6 119l1 1.2M270.8 109.7v-.1M200.2 132.3a56 56 0 0 0 55.1-5.8M222.7 123a42 42 0 0 1-42-42M261.6 362h8" fill="none" stroke="#000" stroke-width=".42" stroke-dasharray=".9 .9 2.8 .9" stroke-linecap="butt"/>
<!-- layer: AXES -->
<g fill="none" stroke="#000" stroke-width=".45">
<path d="M258.4 56a44.6 44.6 0 0 1 4.3 43.1l-2.1 4.9M366.4 93l.6 2.6M369 87l-1.7 2.1M369.5 98.7l2.4 1.2M375.3 85.3h-2.8M378.3 98.7l-2.4 1.2M378.8 87l1.7 2.1M381.4 93l-.6 2.6M183.3 119.5l-1.7 2.1M188.8 109.2l1.6 2.2M189.6 117.8h-2.8M193.1 119.5l1.7 2.1"/>
<path d="M251.7 115.8a42 42 0 0 1-50.1 5.3M258.1 117.3l.6 2.7M260.7 111.4l-1.7 2.1M267 109.6h-2.8M270.5 111.4l1.7 2.1M273.1 117.3l-.6 2.7M180.7 125.5l.6 2.6M183.8 131.2l2.4 1.2M192.6 131.2l-2.4 1.2M195.7 125.5l-.6 2.6M261.2 123.1l2.4 1.2M270 123.1l-2.4 1.2"/>
<path d="M430.9 136.5l.6 2.6M433.5 130.5l-1.7 2.1M439.8 128.8h-2.8M443.3 130.5l1.7 2.1M445.9 136.5l-.6 2.7M434 142.2l2.4 1.2M442.8 142.2l-2.4 1.2M538.4 179.8h-2.7M529.6 187.5l.6 2.6M532.1 181.5l-1.7 2.1M532.6 193.2l2.5 1.2M541.5 193.2l-2.5 1.2"/>
<path d="M542 181.5l1.7 2.1M544.5 187.5l-.6 2.6M113.4 213.7l.6 2.7M116 207.8l-1.7 2.1M116.5 219.5l2.4 1.2M122.3 206.1h-2.8M125.3 219.5l-2.4 1.2M125.8 207.8l1.7 2.1M128.4 213.8l-.6 2.6"/>
<circle cx="373.9" cy="92.7" r="11.1"/>
<circle cx="373.9" cy="92.7" r="10.6"/>
<circle cx="265.6" cy="117" r="11.1"/>
<circle cx="265.6" cy="117" r="10.6"/>
<circle cx="188.2" cy="125.2" r="11.1"/>
<circle cx="188.2" cy="125.2" r="10.6"/>
<circle cx="438.4" cy="136.2" r="11.1"/>
<circle cx="438.4" cy="136.2" r="10.6"/>
<circle cx="325.7" cy="173.3" r="4"/>
<circle cx="537" cy="187.1" r="11.1"/>
<circle cx="537" cy="187.1" r="10.6"/>
<circle cx="120.9" cy="213.4" r="11.1"/>
<circle cx="120.9" cy="213.4" r="10.6"/>
<circle cx="169.4" cy="254.6" r="4"/>
<circle cx="481.9" cy="254.6" r="4"/>
</g>
<g fill="none" stroke="#000" stroke-width=".42" stroke-dasharray="3 1" stroke-linecap="butt">
<path d="M367 95.6l1.2 2 1.3 1.1M367.3 89.1l-.8 2.2-.1 1.7M371.9 99.9l1.7 .3 2.3-.3M372.5 85.3l-2.1 .7-1.4 1M378 92.7a4.1 4.1 0 0 0-5.9-3.7 4.1 4.1 0 0 0-.6 7 4.1 4.1 0 0 0 6.4-2.6l.1-.7M378.3 98.7l1.3-1.1 1.2-2M378.4 92.7a4.5 4.5 0 0 0-6.5-4 4.5 4.5 0 0 0-.7 7.6 4.5 4.5 0 0 0 7.1-2.8l.1-.8M378.7 92.7a4.8 4.8 0 0 0-6.9-4.3 4.8 4.8 0 0 0-.7 8.1 4.8 4.8 0 0 0 7.5-3l.1-.8M378.8 87l-1.9-1.2-1.6-.5M379 92.7a5.1 5.1 0 0 0-7.3-4.5 5.1 5.1 0 0 0-.8 8.5 5.1 5.1 0 0 0 8-3.1l.1-.9M380.5 89.1l.8 2.2 .1 1.7M384.9 92.7a11 11 0 0 0-16.1-9.8 11 11 0 0 0-1.1 18.9 11 11 0 0 0 17.1-7.8l.1-1.3"/>
<path d="M186.8 117.8l-2.1 .7-1.4 1M190.4 111.4l5.2 5.3 6 4.4M193.1 119.5l-1.9-1.2-1.6-.5M251.7 115.8l4.9-5.5 4-6.3M258.7 120l.9 1.5 1.6 1.6M259 113.5l-.8 2.1-.1 1.7M264.2 109.6l-2.1 .8-1.4 1M269.7 117a4.1 4.1 0 0 0-5.9-3.6 4.1 4.1 0 0 0-.7 6.9 4.1 4.1 0 0 0 6.5-2.5l.1-.8M270.1 117a4.5 4.5 0 0 0-6.5-4 4.5 4.5 0 0 0-.7 7.6 4.5 4.5 0 0 0 7.1-2.8l.1-.8M270.3 117a4.8 4.8 0 0 0-6.8-4.2 4.8 4.8 0 0 0-.8 8 4.8 4.8 0 0 0 7.6-2.9v-.9M270.4 117a4.8 4.8 0 0 0-6.9-4.2 4.8 4.8 0 0 0-.8 8 4.8 4.8 0 0 0 7.6-2.9l.1-.9M270.5 111.4l-1.9-1.3-1.6-.5"/>
<path d="M270.6 117a5.1 5.1 0 0 0-7.3-4.5 5.1 5.1 0 0 0-.7 8.6 5.1 5.1 0 0 0 8-3.2v-.9M272.2 113.5l.8 2.1 .1 1.7M276.6 117a11 11 0 0 0-16.1-9.7 11 11 0 0 0-1.1 18.8 11 11 0 0 0 17.1-7.8l.1-1.3M181.3 128.1l.9 1.5 1.6 1.6M181.6 121.6l-.8 2.2-.1 1.7M186.2 132.4l1.7 .3 2.3-.3M192.3 125.2a4.1 4.1 0 0 0-5.9-3.7 4.1 4.1 0 0 0-.6 6.9 4.1 4.1 0 0 0 6.4-2.5l.1-.7M192.6 131.2l1.6-1.6 .9-1.5M192.7 125.2a4.5 4.5 0 0 0-6.5-4.1 4.5 4.5 0 0 0-.7 7.7 4.5 4.5 0 0 0 7.1-2.8l.1-.8M193 125.2a4.8 4.8 0 0 0-6.9-4.3 4.8 4.8 0 0 0-.7 8.1 4.8 4.8 0 0 0 7.5-3l.1-.8M193.3 125.2a5.1 5.1 0 0 0-7.3-4.6 5.1 5.1 0 0 0-.8 8.6 5.1 5.1 0 0 0 8-3.1l.1-.9M194.8 121.6l.8 2.2 .1 1.7"/>
<path d="M199.2 125.2a11 11 0 0 0-16.1-9.8 11 11 0 0 0-1.1 18.8 11 11 0 0 0 17.1-7.8l.1-1.2M263.6 124.3l1.7 .2 2.3-.2M270 123.1l1.6-1.6 .9-1.5M431.5 139.1l.9 1.5 1.6 1.6M431.8 132.6l-.8 2.2-.1 1.7M437 128.8l-1.6 .5-1.9 1.2M442.5 136.2a4.1 4.1 0 0 0-5.9-3.7 4.1 4.1 0 0 0-.6 7 4.1 4.1 0 0 0 6.4-2.6l.1-.7M442.9 136.2a4.5 4.5 0 0 0-6.5-4 4.5 4.5 0 0 0-.7 7.6 4.5 4.5 0 0 0 7.1-2.8l.1-.8M443.2 136.2a4.8 4.8 0 0 0-6.9-4.3 4.8 4.8 0 0 0-.7 8.1 4.8 4.8 0 0 0 7.5-3l.1-.8M443.3 130.5l-1.9-1.2-1.6-.5M443.5 136.2a5.1 5.1 0 0 0-7.3-4.5 5.1 5.1 0 0 0-.8 8.5 5.1 5.1 0 0 0 8-3.1l.1-.9M445 132.6l.7 1.6 .2 2.3"/>
<path d="M449.4 136.2a11 11 0 0 0-16.1-9.7 11 11 0 0 0-1.1 18.8 11 11 0 0 0 17.1-7.8l.1-1.3M436.4 143.4l1.7 .3 2.3-.3M442.8 142.2l1.3-1.1 1.2-1.9M535.7 179.8l-2.2 .7-1.4 1M530.2 190.1l.8 1.5 1.6 1.6M530.4 183.6l-.7 2.2-.1 1.7M535.1 194.4l1.7 .2 2.2-.2M541.1 187.2a4.1 4.1 0 0 0-5.9-3.7 4.1 4.1 0 0 0-.6 6.9 4.1 4.1 0 0 0 6.5-2.5v-.7M541.5 193.2l1.2-1.2 1.2-1.9M541.5 187.2a4.5 4.5 0 0 0-6.5-4.1 4.5 4.5 0 0 0-.6 7.7 4.5 4.5 0 0 0 7.1-2.8v-.8M541.8 187.2a4.8 4.8 0 0 0-6.9-4.3 4.8 4.8 0 0 0-.7 8.1 4.8 4.8 0 0 0 7.5-3l.1-.8M542 181.5l-2-1.2-1.6-.5"/>
<path d="M542.1 187.2a5.1 5.1 0 0 0-7.3-4.6 5.1 5.1 0 0 0-.8 8.6 5.1 5.1 0 0 0 8-3.1l.1-.9M543.7 183.6l.6 1.6 .2 2.3M548 187.2a11 11 0 0 0-16.1-9.8 11 11 0 0 0-1.1 18.8 11 11 0 0 0 17.2-7.8v-1.2M114 216.4l.9 1.5 1.6 1.6M114.3 209.9l-.8 2.1-.1 1.7M119.5 206.1l-2.1 .7-1.4 1M125 213.4a4.1 4.1 0 0 0-6-3.6 4.1 4.1 0 0 0-.6 6.9 4.1 4.1 0 0 0 6.5-2.5l.1-.8M125.3 219.5l1.6-1.6 .9-1.5M125.4 213.4a4.5 4.5 0 0 0-6.5-4 4.5 4.5 0 0 0-.7 7.6 4.5 4.5 0 0 0 7.1-2.8l.1-.8M125.7 213.4a4.8 4.8 0 0 0-6.9-4.2 4.8 4.8 0 0 0-.8 8.1 4.8 4.8 0 0 0 7.6-3l.1-.9M125.8 207.8l-1.9-1.2-1.6-.5M125.9 213.4a5.1 5.1 0 0 0-7.3-4.5 5.1 5.1 0 0 0-.7 8.6 5.1 5.1 0 0 0 8-3.2v-.9"/>
<path d="M127.5 209.9l.6 1.6 .3 2.3M131.9 213.4a11 11 0 0 0-16.1-9.7 11 11 0 0 0-1.1 18.8 11 11 0 0 0 17.1-7.8l.1-1.3M118.9 220.7l1.7 .2 2.3-.2"/>
</g>
<!-- layer: STD_FH_DATUMS -->
<g fill="none" stroke="#000" stroke-width=".42" stroke-dasharray="3 1" stroke-linecap="butt">
<path d="M365.5 89.4l-.8 1.2 .2 1.4M366.1 97.2l.4 1.4 1.3 .7M367.5 95.4l1.4 .1 .7 .6M367.7 89.4l.7 .7 .1 1.3M368.5 91.4l-.7 1.2-.9 .4M369.6 96.1l.4 .9-.2 1.3M371.3 84l-1.5 .1-1 1.1M371.5 87.7l-1.3 .1-.9-.4M372.6 85.8l-.1 .9-1 1M373.9 98.2l-1.3 .5-.5 .7M375.2 85.8l.1 .9 1 1M375.8 99.4l-1-1-.9-.2"/>
<path d="M376.3 87.7l.9 .2 1.3-.5M377.9 92.7a4 4 0 0 0-5.8-3.6 4 4 0 0 0-.6 6.7 4 4 0 0 0 6.3-2.3l.1-.8M378.2 96.1l-.4 1.3 .2 .9M379 85.2l-1-1.1-1.4-.1M379.3 91.4l.4 .9 1.2 .7M379.4 92.7a5.5 5.5 0 0 0-8-4.9 5.5 5.5 0 0 0-.7 9.3 5.5 5.5 0 0 0 8.7-3.5v-.9M379.9 92.7a6 6 0 0 0-8.7-5.3 6 6 0 0 0-.8 10.1 6 6 0 0 0 9.4-3.9l.1-.9M380.1 89.4l-.8 1.1v.9M380.3 95.4h-.9l-1.2 .7M381.8 97.2l-.5 1.4-1.2 .7M382.3 89.4l.9 1.2-.3 1.4M383.4 92.7a9.5 9.5 0 0 0-13.9-8.4 9.5 9.5 0 0 0-1 16.2 9.5 9.5 0 0 0 14.8-6.6l.1-1.2"/>
<path d="M384.9 92.7a11 11 0 0 0-16.1-9.8 11 11 0 0 0-1.1 18.9 11 11 0 0 0 17.1-7.8l.1-1.3M185.6 116.5l-1.5 .1-1 1.1M186.9 118.3l-.4 1.3-.7 .6M189.5 118.3l.4 1.3 .7 .6M193.3 117.7l-1-1.1-1.4-.1M257.2 113.7l-.9 1.2 .3 1.5M259.2 119.8l1.3 .1 .8 .6M259.4 113.7l.8 1.2v.9M260.2 115.8l-.7 1.1-.9 .4M262.9 108.4l-1.4 .1-1 1.1M263.2 112.1l-.9 .2-1.3-.6M264.3 110.1l-.4 1.4-.7 .6"/>
<path d="M266.9 110.1l.4 1.4 .7 .6M268 112.1l1.4 .1 .8-.5M269.6 117a4 4 0 0 0-5.8-3.6 4 4 0 0 0-.7 6.8 4 4 0 0 0 6.4-2.4l.1-.8M270.7 109.6l-1-1.1-1.5-.1M271 115.8l.4 .8 1.2 .7M271.1 117a5.5 5.5 0 0 0-8-4.9 5.5 5.5 0 0 0-.8 9.4 5.5 5.5 0 0 0 8.7-3.6l.1-.9M271.5 117a6 6 0 0 0-8.6-5.3 6 6 0 0 0-.8 10.1 6 6 0 0 0 9.4-3.8v-1M271.8 113.7l-.7 .7-.1 1.4M272 119.8l-1.4 .1-.7 .6M274 113.7l.8 1.2-.2 1.5M275.1 117a9.5 9.5 0 0 0-13.9-8.4 9.5 9.5 0 0 0-1 16.2 9.5 9.5 0 0 0 14.8-6.6l.1-1.2M276.6 117a11 11 0 0 0-16.1-9.7 11 11 0 0 0-1.1 18.8 11 11 0 0 0 17.1-7.8l.1-1.3"/>
<path d="M372.6 101.6l1.3 .6 1.4-.6M179.8 121.8l-.8 1.2 .2 1.5M180.4 129.7l.4 1.4 1.3 .7M181.8 127.9l1.4 .1 .7 .6M182 121.9l.8 1.1v.9M182.8 123.9l-.7 1.2-.9 .3M183.9 128.6l.4 1.3-.2 .9M185.8 120.2l-1.3 .1-.9-.4M186.9 134.1l1.3 .5 1.4-.5M188.2 130.7l-1.3 .5-.5 .7M190.1 131.9l-1-1-.9-.2M190.6 120.2l.9 .2 1.3-.5"/>
<path d="M192.2 125.2a4 4 0 0 0-5.8-3.6 4 4 0 0 0-.6 6.7 4 4 0 0 0 6.3-2.3l.1-.8M192.5 128.6l-.4 .8 .2 1.4M193.6 123.9l.4 .9 1.2 .6M193.7 125.2a5.5 5.5 0 0 0-8-5 5.5 5.5 0 0 0-.7 9.4 5.5 5.5 0 0 0 8.7-3.5v-.9M194.2 125.2a6 6 0 0 0-8.7-5.3 6 6 0 0 0-.8 10.1 6 6 0 0 0 9.4-3.9l.1-.9M194.4 121.9l-.6 .7-.2 1.3M194.6 127.9l-1.3 .1-.8 .6M196.1 129.7l-.5 1.4-1.2 .7M196.6 121.8l.9 1.2-.3 1.5M197.7 125.2a9.5 9.5 0 0 0-13.9-8.4 9.5 9.5 0 0 0-1 16.2 9.5 9.5 0 0 0 14.8-6.7l.1-1.1M199.2 125.2a11 11 0 0 0-16.1-9.8 11 11 0 0 0-1.1 18.8 11 11 0 0 0 17.1-7.8l.1-1.2M257.7 121.5l.5 1.4 1.2 .8"/>
<path d="M261.3 120.5l.4 1.3-.2 .9M264.2 126l1.4 .5 1.4-.5M265.6 122.5l-1.3 .5-.5 .8M267.4 123.8l-.5-.8-1.3-.5M269.9 120.5l-.4 .8 .2 1.4M273.4 121.5l-.4 1.4-1.3 .8M430 132.9l-.8 1.2 .2 1.4M432 138.9h.9l1.2 .7M432.2 132.9l.8 1.1v.9M433 134.9l-.4 .9-1.2 .7M434.1 139.6l.4 1.3-.2 .9M435.8 127.5l-1.5 .1-1 1.1"/>
<path d="M436 131.2l-.9 .2-1.3-.5M437.1 129.3l-.4 1.3-.7 .6M439.7 129.3l.4 1.3 .7 .6M440.8 131.2l1.4 .1 .8-.4M442.4 136.2a4 4 0 0 0-5.8-3.6 4 4 0 0 0-.6 6.7 4 4 0 0 0 6.3-2.3l.1-.8M442.7 139.6l-.4 .9 .2 1.3M443.5 128.7l-1-1.1-1.4-.1M443.8 135l.4 .8 1.2 .7M443.9 136.2a5.5 5.5 0 0 0-8-4.9 5.5 5.5 0 0 0-.7 9.3 5.5 5.5 0 0 0 8.7-3.5v-.9M444.4 136.2a6 6 0 0 0-8.7-5.3 6 6 0 0 0-.8 10.1 6 6 0 0 0 9.4-3.9l.1-.9M444.6 132.9l-.6 .7-.2 1.4M444.8 138.9l-1.3 .1-.8 .6"/>
<path d="M446.8 132.9l.9 1.2-.3 1.4M447.9 136.2a9.5 9.5 0 0 0-13.9-8.4 9.5 9.5 0 0 0-1 16.2 9.5 9.5 0 0 0 14.8-6.6l.1-1.2M449.4 136.2a11 11 0 0 0-16.1-9.7 11 11 0 0 0-1.1 18.8 11 11 0 0 0 17.1-7.8l.1-1.3M430.6 140.7l.4 1.4 1.3 .7M437.1 145.1l1.3 .6 1.4-.6M438.4 141.7l-.9 .2-.9 1M440.3 142.9l-1-1-.9-.2M446.3 140.7l-.5 1.4-1.2 .7M534.4 178.5l-1.5 .1-1 1.1M542.2 179.7l-1-1.1-1.5-.1M528.6 183.8l-.8 1.2 .2 1.5M529.2 191.7l.4 1.4 1.3 .7"/>
<path d="M530.6 189.9h1l1.1 .7M530.9 183.9l.6 .7 .2 1.3M531.7 185.9l-.8 1.2-.8 .3M532.7 190.6l.4 .8-.2 1.4M534.7 182.2l-1 .2-1.2-.5M535.7 196.1l1.3 .5 1.4-.5M535.8 180.3l-.2 .9-.9 1M537 192.7l-.9 .2-.9 1M538.3 180.3l.2 .9 .9 1M538.9 193.9l-.6-.8-1.3-.4M539.4 182.2l1.4 .1 .8-.4M541 187.2a4 4 0 0 0-5.7-3.6 4 4 0 0 0-.7 6.7 4 4 0 0 0 6.4-2.3v-.8"/>
<path d="M541.4 190.6l-.5 1.3 .3 .9M542.4 185.9l.8 1.2 .8 .3M542.6 187.2a5.5 5.5 0 0 0-8.1-5 5.5 5.5 0 0 0-.7 9.4 5.5 5.5 0 0 0 8.7-3.6l.1-.8M543 187.2a6 6 0 0 0-8.6-5.4 6 6 0 0 0-.9 10.2 6 6 0 0 0 9.4-3.9l.1-.9M543.2 183.9l-.6 .7-.2 1.3M543.5 189.9h-1l-1.1 .7M544.9 191.7l-.4 1.4-1.3 .7M545.5 183.8l.8 1.2-.2 1.5M546.5 187.2a9.5 9.5 0 0 0-13.9-8.4 9.5 9.5 0 0 0-1 16.2 9.5 9.5 0 0 0 14.9-6.7v-1.1M548 187.2a11 11 0 0 0-16.1-9.8 11 11 0 0 0-1.1 18.8 11 11 0 0 0 17.2-7.8v-1.2M112.5 210.1l-.9 1.2 .3 1.5M113 218l.5 1.4 1.2 .7"/>
<path d="M114.5 216.2h.9l1.2 .7M114.7 210.1l.8 1.2v.9M115.5 212.2l-.7 1.2-.9 .3M116.6 216.9l.4 .8-.2 1.4M118.2 204.8l-1.4 .1-1 1.1M118.5 208.5l-.9 .2-1.3-.5M119.6 206.6l-.1 .9-1 1M120.9 219l-1.3 .4-.6 .8M122.2 206.6l.4 1.3 .7 .6M123.3 208.5l1.4 .1 .8-.4M124.9 213.4a4 4 0 0 0-5.8-3.5 4 4 0 0 0-.7 6.7 4 4 0 0 0 6.4-2.4l.1-.8M125.2 216.9l-.4 1.3 .2 .9"/>
<path d="M126 206l-1-1.1-1.5-.1M126.3 212.2l.4 .9 1.2 .6M126.4 213.4a5.5 5.5 0 0 0-8-4.9 5.5 5.5 0 0 0-.8 9.4 5.5 5.5 0 0 0 8.7-3.6l.1-.9M126.8 213.4a6 6 0 0 0-8.6-5.3 6 6 0 0 0-.8 10.2 6 6 0 0 0 9.4-3.9v-1M127.1 210.1l-.7 .7-.1 1.4M127.3 216.2h-.9l-1.2 .7M128.7 218l-.4 1.4-1.3 .7M129.3 210.1l.8 1.2-.2 1.5M130.4 213.4a9.5 9.5 0 0 0-13.9-8.4 9.5 9.5 0 0 0-1 16.2 9.5 9.5 0 0 0 14.8-6.6l.1-1.2M131.9 213.4a11 11 0 0 0-16.1-9.7 11 11 0 0 0-1.1 18.8 11 11 0 0 0 17.1-7.8l.1-1.3M119.5 222.4l1.4 .5 1.3-.5M122.7 220.2l-.5-.8-1.3-.4"/>
</g>
<g fill="none" stroke="#000" stroke-width=".45">
<path d="M364.9 92l.7 .7 1.3 .3M365.5 89.4l1.4-.4 .8 .4M367.5 95.4l-1.1 .9-.3 .9M368.8 85.2v1.4l.5 .8M369.8 98.3l-.7 .7-1.3 .3M371.3 84l.8 .5 .5 1.3M372.1 99.4l-.1 1.4 .6 .8M375.8 99.4l.1 1-.6 1.2M376.6 84l-.8 .5-.6 1.3M378 98.3l.7 .7 1.4 .3M379 85.2l.1 .9-.6 1.3M380.3 95.4l1.2 .9 .3 .9"/>
<path d="M382.3 89.4l-1.3-.4-.9 .4M382.9 92l-1.1 .9-.9 .1M183.1 117.7v1.4l.5 .8M185.6 116.5l.8 .5 .5 1.3M190.9 116.5l-1.1 .9-.3 .9M193.3 117.7l.1 .9-.6 1.3M256.6 116.4l1.1 .8 .9 .1M257.2 113.7l1.3-.3 .9 .3M259.2 119.8l-1.1 .8-.4 .9M260.5 109.6v1.4l.5 .7M262.9 108.4l.8 .5 .6 1.2M268.2 108.4l-.8 .5-.5 1.2"/>
<path d="M270.7 109.6l.1 .9-.6 1.2M272 119.8l.8 .5 .6 1.2M274 113.7l-1.4-.3-.8 .3M274.6 116.4l-.7 .6-1.3 .3M179.2 124.5l.7 .7 1.3 .2M179.8 121.8l1.4-.3 .8 .4M181.8 127.9l-1.1 .9-.3 .9M184.1 130.8l-.7 .7-1.3 .3M186.4 131.9l-.2 .9 .7 1.3M190.1 131.9l.1 .9-.6 1.3M192.3 130.8l.7 .7 1.4 .3M194.6 127.9l.9 .5 .6 1.3"/>
<path d="M196.6 121.8l-1.3-.3-.9 .4M197.2 124.5l-1.1 .9h-.9M261.5 122.7l-.7 .7-1.4 .3M263.8 123.8l-.2 .9 .6 1.3M267.4 123.8l.1 1.4-.5 .8M269.7 122.7l.7 .7 1.3 .3M429.4 135.5l1.1 .9 .9 .1M430 132.9l1.4-.4 .8 .4M432 138.9l-1.1 .9-.3 .9M433.3 128.7l-.1 1 .6 1.2M435.8 127.5l.8 .5 .5 1.3M441.1 127.5l-.8 .5-.6 1.3"/>
<path d="M443.5 128.7v1.4l-.5 .8M444.8 138.9l.9 .5 .6 1.3M446.8 132.9l-1.3-.4-.9 .4M447.4 135.5l-1.1 .9-.9 .1M434.3 141.8l-1.1 .9-.9 .1M436.6 142.9l-.2 1 .7 1.2M440.3 142.9l.1 1-.6 1.2M442.5 141.8l.7 .7 1.4 .3M531.9 179.7l-.1 .9 .7 1.3M534.4 178.5l.8 .5 .6 1.3M539.7 178.5l-1.1 .9-.3 .9M542.2 179.7l.1 .9-.7 1.3"/>
<path d="M528 186.5l1.1 .9h1M528.6 183.8l1.4-.3 .9 .4M530.6 189.9l-.8 .5-.6 1.3M532.9 192.8l-1.1 .9-.9 .1M535.2 193.9v1.4l.5 .8M538.9 193.9v1.4l-.5 .8M541.2 192.8l1 .9 1 .1M543.5 189.9l1.1 .9 .3 .9M545.5 183.8l-1.4-.3-.9 .4M546.1 186.5l-.7 .7-1.4 .2M111.9 212.8l.6 .7 1.4 .2M112.5 210.1l1.3-.3 .9 .3"/>
<path d="M114.5 216.2l-.9 .5-.6 1.3M115.8 206v1.4l.5 .8M116.8 219.1l-.7 .7-1.4 .3M118.2 204.8l.8 .5 .6 1.3M123.5 204.8l-1.1 .9-.2 .9M125 219.1l1.1 .9 .9 .1M126 206l.1 .9-.6 1.3M127.3 216.2l1.1 .9 .3 .9M129.3 210.1l-1.4-.3-.8 .3M129.9 212.8l-.7 .7-1.3 .2M119 220.2v1.4l.5 .8M122.7 220.2l.1 1.4-.6 .8"/>
<path d="M258 369.6l.9 .7 .7 .2M259.6 366.5l-1 .4-.6 .6M271.5 366.5l1.1 .4 .5 .6M273.1 369.6l-.8 .7-.8 .2"/>
<circle cx="373.9" cy="92.7" r="9"/>
<circle cx="373.9" cy="92.7" r="7"/>
<circle cx="373.9" cy="92.7" r="3.8"/>
<circle cx="265.6" cy="117" r="9"/>
<circle cx="265.6" cy="117" r="7"/>
<circle cx="265.6" cy="117" r="3.8"/>
<circle cx="188.2" cy="125.2" r="9"/>
<circle cx="188.2" cy="125.2" r="7"/>
<circle cx="188.2" cy="125.2" r="3.8"/>
<circle cx="438.4" cy="136.2" r="9"/>
<circle cx="438.4" cy="136.2" r="7"/>
<circle cx="438.4" cy="136.2" r="3.8"/>
<circle cx="537" cy="187.2" r="9"/>
<circle cx="537" cy="187.2" r="7"/>
<circle cx="537" cy="187.2" r="3.8"/>
<circle cx="120.9" cy="213.4" r="9"/>
<circle cx="120.9" cy="213.4" r="7"/>
<circle cx="120.9" cy="213.4" r="3.8"/>
</g>
<text font-size="7.5" x="566.3" y="25.5">( )</text>
<g font-size="7.3">
<text x="108.5" y="10.1" transform="rotate(-180 108.5 10.1)">EMHART-8637D_SB-05-D84 Сборка</text>
<text x="485.5" y="369.4">EMHART-8637D_SB-05-D84 Сборка</text>
<text x="486.9" y="389.4">Звезда Emhart</text>
<text x="559.3" y="390">1,2</text>
</g>
<g font-size="6.6">
<text x="135.5" y="293.5">Документация</text>
<text x="130.9" y="325.5">Сборочные единицы</text>
<text x="142.9" y="365.5">Детали</text>
<text x="577.6" y="389.7">1:1</text>
</g>
<g font-size="5.9">
<text x="221.8" y="107.8">A</text>
<text x="292.6" y="107.8">A</text>
<text x="30.6" y="309.3">А3</text>
<text x="51.4" y="309.3">EMHART-8637D_SB-05-D84 Сборка</text>
<text x="120.2" y="309.3">Сборочный чертеж</text>
<text x="30.6" y="341.3">А3</text>
<text x="45.2" y="341.3">1</text>
<text x="51.4" y="341.3">IO-STD-R2</text>
<text x="121.4" y="341.3">Ролик всборе</text>
<text x="186.9" y="341.3">6</text>
<text x="121.4" y="349.3">для Emhart</text>
<text x="30.6" y="381.3">А3</text>
<text x="44.8" y="381.3">2</text>
<text x="51.4" y="381.3">EMHART-8637D-05</text>
<text x="121.4" y="381.3">Сектор звезды Emhart</text>
<text x="187.2" y="381.3">1</text>
<text x="125.3" y="389.3">76-130мм с роликом</text>
<text x="168.3" y="389.3">28</text>
<text x="256.8" y="384.9">A-A</text>
<text x="121.4" y="397.3">9 карманов</text>
<text x="554.1" y="409.5">ООО &quot;ПТО&quot;</text>
</g>
<g font-size="5.3">
<text x="267.9" y="23.8">⌀84 *</text>
<text x="291.6" y="61.6">⌀112 *</text>
<text x="469.4" y="241.4">⌀8</text>
</g>
<g font-size="5.1">
<text x="560.1" y="19.2">3,2</text>
<text x="170" y="46.6" transform="rotate(-36 170 46.6)">5°</text>
<text x="165.9" y="49.6" transform="rotate(-36 165.9 49.6)">32,</text>
<text x="169.1" y="69.7" transform="rotate(-52 169.1 69.7)">43</text>
<text x="290.6" y="76.7" transform="rotate(-3 290.6 76.7)">R43,</text>
<text x="297.6" y="76.4" transform="rotate(-3 297.6 76.4)">65</text>
<text x="338.5" y="74.4" transform="rotate(-87 338.5 74.4)">R330</text>
<text x="502.2" y="135.4" transform="rotate(-90 502.2 135.4)">241 *</text>
<text x="213" y="152.3" transform="rotate(-82 213 152.3)">R42</text>
<text x="404.3" y="221.1" transform="rotate(30 404.3 221.1)">60°</text>
<text x="241.2" y="224.5" transform="rotate(-30 241.2 224.5)">60°</text>
<text x="319.4" y="239.9">506,2684*</text>
<text x="464.6" y="246.6">3 отв.</text>
<text x="394.1" y="276.5" transform="rotate(-52 394.1 276.5)">R178</text>
</g>
<g font-size="4.4">
<text x="404.6" y="384">Изм.</text>
<text x="412.2" y="384">Лист</text>
<text x="426.2" y="384">№ докум.</text>
<text x="447.9" y="384">Подп.</text>
<text x="460.3" y="384">Дата</text>
<text x="543.2" y="379">Лит.</text>
<text x="558.1" y="379">Масса</text>
<text x="573.3" y="379">Масштаб</text>
<text x="405.4" y="389">Pазраб.</text>
<text x="405.4" y="394">Пров.</text>
<text x="405.4" y="399">Т.контр.</text>
<text x="540.2" y="399">Лист</text>
<text x="553.4" y="399">1</text>
<text x="559.6" y="399">Листов</text>
<text x="579.4" y="399">1</text>
<text x="405.4" y="404">Нач.отд.</text>
<text x="405.4" y="409">Н.контр.</text>
<text x="405.4" y="414">Утв.</text>
<text x="470.5" y="418.5">Копировал:</text>
<text x="523" y="418.5">Формат: А2</text>
</g>
<g font-size="3.7">
<text x="11.7" y="165.8" transform="rotate(-90 11.7 165.8)">Перв. примен.</text>
<text x="11.7" y="222.8" transform="rotate(-90 11.7 222.8)">Справ. N</text>
<text x="11.7" y="295" transform="rotate(-90 11.7 295)">Подп. и дата</text>
<text x="11.7" y="324.5" transform="rotate(-90 11.7 324.5)">Инв. N дубл.</text>
<text x="11.7" y="349.5" transform="rotate(-90 11.7 349.5)">Взам. инв. N</text>
<text x="11.7" y="380" transform="rotate(-90 11.7 380)">Подп. и дата</text>
<text x="11.7" y="409.5" transform="rotate(-90 11.7 409.5)">Инв. N подл.</text>
</g>
<text font-size="3.4" x="459.3" y="388.6">09.06.25</text>
</svg>
